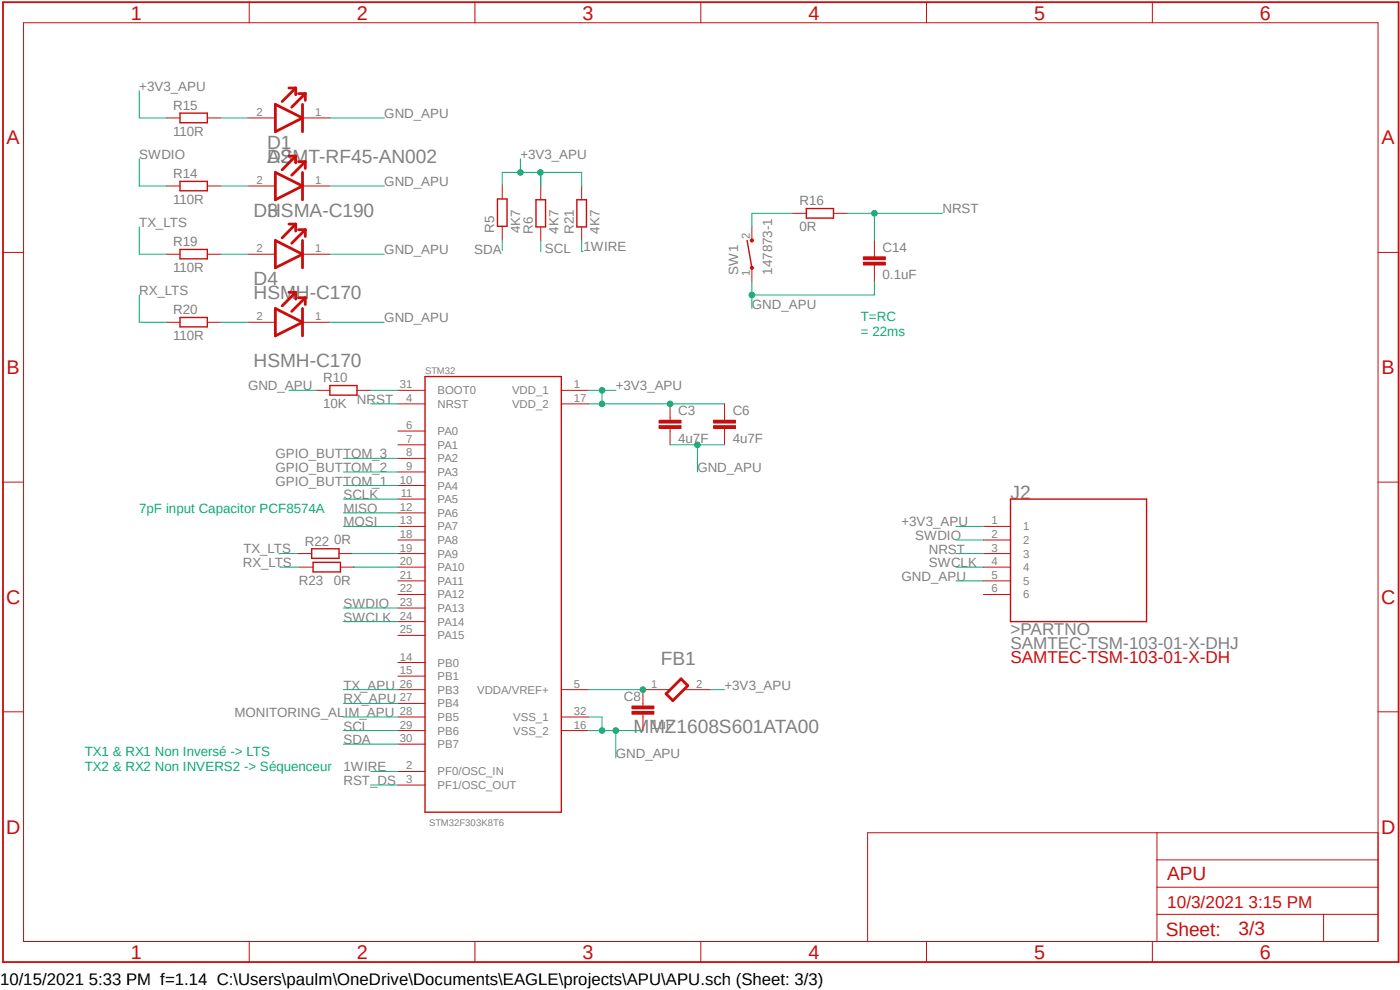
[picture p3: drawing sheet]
<svg xmlns="http://www.w3.org/2000/svg" width="297mm" height="210mm" viewBox="0 0 297 210" stroke-linecap="round" stroke-linejoin="round" font-family="sans-serif">
<path d="M0 .1l297.1 204.6M297.1 .1l-297.1 204.6" fill="none" stroke="#fff" stroke-width=".21"/>
<path d="M105.5 42.2h2.1v5.8h-2.1zM113.7 42.4h2v5.7h-2zM90.2 79.9h28.9v92.4h-28.9z" fill="none" stroke="#c90d0c" stroke-width=".3"/>
<g fill="none" stroke="#c90d0c" stroke-width=".21">
<path d="M106.6 39.3v2.9M114.7 39.5v2.9M106.6 48v2.9M114.7 48.1v2.9M84.4 85.7h5.8M84.4 82.8h5.8M84.4 91.4h5.8M84.4 94.4h5.8M84.4 97.2h5.8M119.1 85.7h5.7M119.1 82.8h5.7M142.2 88.6v.6"/>
<path d="M142.2 90.9v.5M84.4 100.1h5.8M84.4 103h5.8M84.4 105.9h5.8M84.4 108.8h5.8M84.4 111.7h5.8M84.4 114.6h5.8M84.4 117.4h5.8M84.4 120.3h5.8M84.4 123.2h5.8M84.4 126.1h5.8M84.4 129h5.8"/>
<path d="M84.4 131.9h5.8M84.4 134.8h5.8M84.4 155h5.8M84.4 140.5h5.8M84.4 143.4h5.8M84.4 146.3h5.8M84.4 149.2h5.8M84.4 152.1h5.8M84.4 157.9h5.8M119.1 155h5.7M119.1 146.3h5.7M119.1 152.1h5.7"/>
<path d="M84.4 163.7h5.8M84.4 166.5h5.8"/>
</g>
<path d="M139.8 90.3h4.7v.6h-4.7z" fill-rule="evenodd" fill="#c90d0c"/>
<path d="M139.8 90.3h4.7v.6h-4.7z" fill="none" stroke="#c90d0c" stroke-width=".21"/>
<path d="M139.8 89.2h4.7v.5h-4.7z" fill-rule="evenodd" fill="#c90d0c"/>
<path d="M139.8 89.2h4.7v.5h-4.7zM142.2 85.7v2.9M142.2 91.4v3M153.7 88.6v.6M153.7 90.9v.5" fill="none" stroke="#c90d0c" stroke-width=".21"/>
<path d="M151.4 90.3h4.6v.6h-4.6z" fill-rule="evenodd" fill="#c90d0c"/>
<path d="M151.4 90.3h4.6v.6h-4.6z" fill="none" stroke="#c90d0c" stroke-width=".21"/>
<path d="M151.4 89.2h4.6v.5h-4.6z" fill-rule="evenodd" fill="#c90d0c"/>
<path d="M151.4 89.2h4.6v.5h-4.6zM153.7 85.7v2.9M153.7 91.4v3M136.4 149.2v.6M136.4 151.5v.6" fill="none" stroke="#c90d0c" stroke-width=".21"/>
<path d="M134.1 150.9h4.6v.6h-4.6z" fill-rule="evenodd" fill="#c90d0c"/>
<path d="M134.1 150.9h4.6v.6h-4.6z" fill="none" stroke="#c90d0c" stroke-width=".21"/>
<path d="M134.1 149.8h4.6v.6h-4.6z" fill-rule="evenodd" fill="#c90d0c"/>
<path d="M67.1 82.8h2.9M75.7 82.8h2.9M134.1 149.8h4.6v.6h-4.6zM136.4 152.1v2.9M142.2 146.3h-5.8v2.9M150.8 146.3h-5.7" fill="none" stroke="#c90d0c" stroke-width=".21"/>
<path d="M141.3 147.2l3.2-3.2 1.4 1.5-3.2 3.1z" fill="none" stroke="#c90d0c" stroke-width=".59"/>
<path d="M158.5 51l1 5.8M70 81.8h5.7v2h-5.7z" fill="none" stroke="#c90d0c" stroke-width=".3"/>
<circle cx="159.5" cy="56.8" r=".33" fill="#c90d0c"/>
<circle cx="159.5" cy="56.8" r=".33" fill="none" stroke="#c90d0c" stroke-width=".21"/>
<circle cx="159.5" cy="51" r=".33" fill="#c90d0c"/>
<g fill="none" stroke="#c90d0c" stroke-width=".21">
<path d="M159.5 48.1v2.9M159.5 56.8v2.9M185.5 53.9v.6M185.5 56.2v.6"/>
<circle cx="159.5" cy="51" r=".33"/>
</g>
<path d="M183.2 55.6h4.6v.6h-4.6z" fill-rule="evenodd" fill="#c90d0c"/>
<path d="M183.2 55.6h4.6v.6h-4.6z" fill="none" stroke="#c90d0c" stroke-width=".21"/>
<path d="M183.2 54.5h4.6v.6h-4.6z" fill-rule="evenodd" fill="#c90d0c"/>
<g fill="none" stroke="#c90d0c" stroke-width=".21">
<path d="M5 4.8h287.4v194.9h-287.4zM52.9 .5v4.3M100.8 .5v4.3M148.7 .5v4.3M196.6 .5v4.3M244.5 .5v4.3M35.3 25h2.9M35.3 39.5h2.9M44 25h2.9M44 39.5h2.9M52.6 25l5.9 .1M52.6 39.5h5.9"/>
<path d="M70 25l-5.8 .1M70 39.5h-5.8M123.4 39.5v2.9M.6 53.6h4.4M35.3 53.9h2.9M44 53.9h2.9M52.6 53.9l5.9 .1M70 53.9l-5.8 .1M123.4 48.1v2.9M168.1 45.3h3M176.8 45.3h2.9M183.2 54.5h4.6v.6h-4.6z"/>
<path d="M185.5 51v2.9M185.5 56.8v2.9M292.4 53.6h4.3M35.3 68.4h2.9M44 68.4h2.9M52.6 68.4h5.9M70 68.4h-5.8M.6 102.3h4.4M63.2 117.4h2.9M71.9 117.4h2.9M208.6 111.7h5.8M208.6 114.6h5.8"/>
<path d="M208.6 117.4h5.8M292.4 102.3h4.3M63.5 120.3h2.9M72.2 120.3h2.9M208.6 120.3h5.8M208.6 123.2h5.8M208.6 126.1h5.8M.6 151h4.4M292.4 151h4.3M245.4 176.7v23M292.4 176.7h-108.3v23M52.9 199.7v4.4"/>
<path d="M100.8 199.7v4.4M148.7 199.7v4.4M196.6 199.7v4.4M244.5 199.7v4.4M245.4 194h47M245.4 188.2h47M245.4 182.4h47M280.8 194v5.7"/>
</g>
<path d="M38.2 24h5.8v2h-5.8zM38.2 38.5h5.8v2h-5.8zM38.2 52.9h5.8v2h-5.8zM122.4 42.4h2v5.7h-2zM171.1 44.2h5.7v2.1h-5.7zM38.2 67.4h5.8v1.9h-5.8zM66.1 116.4h5.8v2h-5.8zM66.4 119.3h5.8v2h-5.8zM214.4 105.9h28.8v26h-28.8z" fill="none" stroke="#c90d0c" stroke-width=".3"/>
<path d="M.6 .5h296.1v203.6h-296.1z" fill="none" stroke="#c90d0c" stroke-width=".38"/>
<g fill="none" stroke="#c90d0c" stroke-width=".59">
<path d="M61.3 18.7h1.4M62.7 18.7l-2.8 2.8M62.7 18.7v1.4M63.3 19.9h1.5M64.8 19.9l-2.9 2.8M64.8 19.9v1.4M58.4 22.1l5.8 2.9-5.8 2.9zM58.4 36.6l5.8 2.9-5.8 2.9zM61.3 33.1h1.4M62.7 33.1v1.4M62.7 33.1l-2.8 2.9M63.3 34.3h1.5"/>
<path d="M64.2 22.1v5.8M64.2 36.6v5.8M64.8 34.3v1.4M64.8 34.3l-2.9 2.9M58.4 51l5.8 2.9-5.8 2.9zM61.3 47.5h1.4M62.7 47.5v1.5M62.7 47.5l-2.8 3M63.3 48.7h1.5M64.2 51v5.8M64.8 48.7v1.5M64.8 48.7l-2.9 2.9"/>
<path d="M58.4 65.4l5.8 3-5.8 2.8zM61.3 62h1.4M62.7 62v1.5M62.7 62l-2.8 2.9M63.3 63.2h1.5M64.2 65.4v5.8M64.8 63.2v1.4M64.8 63.2l-2.9 2.8"/>
</g>
<g fill="none" stroke="#0dab76" stroke-width=".21">
<path d="M106.6 39.3v-2.7h8.1v2.9M110.4 33.7v2.9M106.6 50.9v2.1M114.7 51v2.3M123.4 51v2.3h.3M72.9 108.8h11.5M72.9 111.7h11.5M72.9 105.9h11.5M72.9 157.9h11.5M72.9 155h11.5M72.9 152.1h11.5M78.6 166.5h5.8"/>
<path d="M78.6 163.7h5.8"/>
</g>
<circle cx="110.4" cy="36.6" r=".6" fill="#0dab76"/>
<g fill="none" stroke="#0dab76" stroke-width=".21">
<path d="M123.4 36.6h-8.7v2.9"/>
<circle cx="110.4" cy="36.6" r=".6"/>
</g>
<circle cx="114.6" cy="36.6" r=".6" fill="#0dab76"/>
<g fill="none" stroke="#0dab76" stroke-width=".21">
<path d="M123.4 36.6v2.9M124.8 82.8h5.8M127.7 82.8v2.9h-2.9"/>
<circle cx="114.6" cy="36.6" r=".6"/>
</g>
<circle cx="127.7" cy="82.8" r=".6" fill="#0dab76"/>
<g fill="none" stroke="#0dab76" stroke-width=".21">
<path d="M127.7 85.7h14.5"/>
<circle cx="127.7" cy="82.8" r=".6"/>
</g>
<circle cx="127.7" cy="85.7" r=".6" fill="#0dab76"/>
<g fill="none" stroke="#0dab76" stroke-width=".21">
<path d="M142.2 85.7h11.5"/>
<circle cx="127.7" cy="85.7" r=".6"/>
</g>
<circle cx="142.2" cy="85.7" r=".6" fill="#0dab76"/>
<g fill="none" stroke="#0dab76" stroke-width=".21">
<path d="M29.5 19.3v5.7h5.8M29.5 48.1v5.8h5.8M29.5 62.6v5.8h5.8M63.2 117.4l-4 .1M202.8 111.7h5.8M59.4 120.2l4.1 .1M72.9 146.3h11.5M72.9 149.2h11.5M124.8 152.1h2.9v2.9M124.8 155h11.6M150.8 146.3h2.9"/>
<circle cx="142.2" cy="85.7" r=".6"/>
</g>
<circle cx="127.7" cy="155" r=".6" fill="#0dab76"/>
<g fill="none" stroke="#0dab76" stroke-width=".21">
<path d="M130.6 155v5.8"/>
<circle cx="127.7" cy="155" r=".6"/>
</g>
<circle cx="130.6" cy="155" r=".6" fill="#0dab76"/>
<g fill="none" stroke="#0dab76" stroke-width=".21">
<path d="M142.2 94.4h11.5M148 94.4v5.7"/>
<circle cx="130.6" cy="155" r=".6"/>
</g>
<circle cx="148" cy="94.4" r=".6" fill="#0dab76"/>
<g fill="none" stroke="#0dab76" stroke-width=".21">
<path d="M70 39.5h11.5M70 25h11.5M159.5 59.7v5.7M185.5 59.7v2.9h-26"/>
<circle cx="148" cy="94.4" r=".6"/>
</g>
<circle cx="159.5" cy="62.6" r=".6" fill="#0dab76"/>
<g fill="none" stroke="#0dab76" stroke-width=".21">
<path d="M29.5 33.7v5.8h5.8M70 53.9h11.5M179.7 45.3h20.2M185.5 45.3v5.7M70 68.4h11.5M61.3 82.8h5.8M78.6 85.7h5.8M202.8 114.6h5.8M202.8 117.4h5.8M72.9 129h11.5M202.8 123.2h5.8"/>
<circle cx="159.5" cy="62.6" r=".6"/>
</g>
<circle cx="185.5" cy="45.3" r=".6" fill="#0dab76"/>
<g fill="none" stroke="#0dab76" stroke-width=".21">
<path d="M72.9 131.9h11.5M202.8 120.3h5.8M124.8 146.3h11.6"/>
<circle cx="185.5" cy="45.3" r=".6"/>
</g>
<circle cx="136.4" cy="146.3" r=".6" fill="#0dab76"/>
<g fill="none" stroke="#0dab76" stroke-width=".21">
<path d="M46.9 25h5.7M46.9 39.5h5.7M46.9 53.9h5.7M168.1 45.3h-8.6v2.8M46.9 68.4h5.7M72.9 97.2h11.5M78.6 82.8h5.8M72.9 100.1h11.5M72.9 103h11.5M74.8 117.4h9.6M75 120.3h9.4"/>
<circle cx="136.4" cy="146.3" r=".6"/>
</g>
<g font-size="4.2" fill="#c90d0c">
<text x="27.8" y="4.1">1</text>
<text x="75.7" y="4.1">2</text>
<text x="123.6" y="4.1">3</text>
<text x="171.5" y="4.1">4</text>
<text x="219.4" y="4.1">5</text>
<text x="267.3" y="4.1">6</text>
<text x="1.4" y="30.6">A</text>
<text x="293.1" y="30.6">A</text>
<text x="1.4" y="79.4">B</text>
<text x="293.1" y="79.4">B</text>
<text x="1.3" y="128.1">C</text>
<text x="293" y="128.1">C</text>
<text x="1.3" y="176.9">D</text>
<text x="293" y="176.9">D</text>
<text x="27.8" y="203.4">1</text>
<text x="75.7" y="203.4">2</text>
<text x="123.6" y="203.4">3</text>
<text x="171.5" y="203.4">4</text>
<text x="219.4" y="203.4">5</text>
<text x="267.3" y="203.4">6</text>
</g>
<g font-size="4.1" fill="#808080">
<text x="56.7" y="34.5">ASMT-RF45-AN002</text>
<text x="56.7" y="31.7">D1</text>
<text x="56.7" y="34.5">D2</text>
<text x="53.8" y="46.1">D3</text>
<text x="56.7" y="46.1">HSMA-C190</text>
<text x="53.8" y="63.4">HSMH-C170</text>
<text x="53.8" y="60.5">D4</text>
<text x="53.8" y="77.9">HSMH-C170</text>
<text x="214.4" y="105.9">J2</text>
<text x="140.2" y="141.1">FB1</text>
<text x="134.4" y="155.6">MMZ1608S601ATA00</text>
</g>
<g font-size="4.1" fill="#c90d0c">
<text x="247.6" y="186.8">APU</text>
<text x="247.3" y="198.5">Sheet:</text>
<text x="262.8" y="198.3">3/3</text>
</g>
<g font-size="3.6" fill="#808080">
<text x="214.4" y="134.8">&gt;PARTNO</text>
<text x="214.4" y="137.7">SAMTEC-TSM-103-01-X-DHJ</text>
</g>
<g font-size="3.6" fill="#c90d0c">
<text x="214.4" y="140.5">SAMTEC-TSM-103-01-X-DH</text>
<text x="247.6" y="192.5">10/3/2021 3:15 PM</text>
</g>
<text font-size="3.6" x="0" y="208.9">10/15/2021 5:33 PM f=1.14 C:\Users\paulm\OneDrive\Documents\EAGLE\projects\APU\APU.sch (Sheet: 3/3)</text>
<g font-size="2.8" fill="#808080">
<text x="29.5" y="19.3">+3V3_APU</text>
<text x="36.7" y="23.3">R15</text>
<text x="36.7" y="28.8">110R</text>
<text x="81.5" y="25">GND_APU</text>
<text x="29.5" y="33.7">SWDIO</text>
<text x="110.4" y="33.7">+3V3_APU</text>
<text x="36.7" y="37.8">R14</text>
<text x="81.5" y="39.5">GND_APU</text>
<text x="36.7" y="43.2">110R</text>
<text x="169.6" y="43.6">R16</text>
<text x="199.9" y="45.3">NRST</text>
<text x="29.5" y="48.1">TX_LTS</text>
<text x="36.7" y="52.2">R19</text>
<text x="81.5" y="53.9">GND_APU</text>
<text x="100.6" y="53.9">SDA</text>
<text x="104.9" y="49.4" transform="rotate(-90 104.9 49.4)">R5</text>
<text x="110.3" y="49.4" transform="rotate(-90 110.3 49.4)">4K7</text>
<text x="113" y="49.6" transform="rotate(-90 113 49.6)">R6</text>
<text x="115.6" y="53.6">SCL</text>
<text x="118.5" y="49.6" transform="rotate(-90 118.5 49.6)">4K7</text>
<text x="121.7" y="49.6" transform="rotate(-90 121.7 49.6)">R21</text>
<text x="123.8" y="53.3">1WIRE</text>
<text x="127.2" y="49.6" transform="rotate(-90 127.2 49.6)">4K7</text>
<text x="169.6" y="49">0R</text>
<text x="187.2" y="53.5">C14</text>
<text x="36.7" y="57.7">110R</text>
<text x="156.6" y="58.3" transform="rotate(-90 156.6 58.3)">SW1</text>
<text x="163.8" y="58.3" transform="rotate(-90 163.8 58.3)">147873-1</text>
<text x="187.2" y="59.3">0.1uF</text>
<text x="29.5" y="62.6">RX_LTS</text>
<text x="159.5" y="65.4">GND_APU</text>
<text x="36.7" y="66.6">R20</text>
<text x="81.5" y="68.4">GND_APU</text>
<text x="36.7" y="72.1">110R</text>
<text x="52.6" y="82.8">GND_APU</text>
<text x="68.5" y="81.1">R10</text>
<text x="130.6" y="82.8">+3V3_APU</text>
<text x="68.5" y="86.5">10K</text>
<text x="75.7" y="85.7">NRST</text>
<text x="143.9" y="88.1">C3</text>
<text x="155.4" y="88.1">C6</text>
<text x="143.9" y="93.9">4u7F</text>
<text x="155.4" y="93.9">4u7F</text>
<text x="58.4" y="100.1">GPIO_BUTTOM_2</text>
<text x="58.4" y="97.2">GPIO_BUTTOM_3</text>
<text x="148" y="100.1">GND_APU</text>
<text x="58.4" y="103">GPIO_BUTTOM_1</text>
<text x="72.9" y="105.9">SCLK</text>
<text x="72.9" y="108.8">MISO</text>
<text x="72.9" y="111.7">MOSI</text>
<text x="191.3" y="111.7">+3V3_APU</text>
<text x="51.6" y="117.4">TX_LTS</text>
<text x="64.7" y="115.7">R22</text>
<text x="70.9" y="115.4">0R</text>
<text x="194.2" y="114.6">SWDIO</text>
<text x="197.1" y="117.4">NRST</text>
<text x="51.5" y="120.4">RX_LTS</text>
<text x="63.4" y="124.2">R23</text>
<text x="70.8" y="124.2">0R</text>
<text x="191.3" y="123.2">GND_APU</text>
<text x="197.1" y="120.4">SWCLK</text>
<text x="72.9" y="129">SWDIO</text>
<text x="72.9" y="131.9">SWCLK</text>
<text x="72.9" y="149.2">RX_APU</text>
<text x="72.9" y="146.3">TX_APU</text>
<text x="132.3" y="148.8">C8</text>
<text x="153.7" y="146.3">+3V3_APU</text>
<text x="49.7" y="152.1">MONITORING_ALIM_APU</text>
<text x="72.9" y="155">SCL</text>
<text x="138.1" y="154.6">1uF</text>
<text x="72.9" y="157.9">SDA</text>
<text x="130.6" y="160.8">GND_APU</text>
<text x="72.9" y="166.5">RST_DS</text>
<text x="72.9" y="163.7">1WIRE</text>
</g>
<g font-size="2.8" fill="#0dab76">
<text x="182.6" y="68.2">T=RC</text>
<text x="182.6" y="71.2">= 22ms</text>
<text x="29.5" y="108.8">7pF input Capacitor PCF8574A</text>
<text x="18" y="160.4">TX1 &amp; RX1 Non Inversé -&gt; LTS</text>
<text x="18" y="163.5">TX2 &amp; RX2 Non INVERS2 -&gt; Séquenceur</text>
</g>
<g font-size="2.4" fill="#808080">
<text x="54.4" y="24.6">2</text>
<text x="66.8" y="24.6">1</text>
<text x="54.4" y="39.1">2</text>
<text x="66.8" y="39.1">1</text>
<text x="54.4" y="53.5">2</text>
<text x="66.8" y="53.5">1</text>
<text x="159.1" y="50.6" transform="rotate(-90 159.1 50.6)">2</text>
<text x="159.1" y="58.5" transform="rotate(-90 159.1 58.5)">1</text>
<text x="54.4" y="67.9">2</text>
<text x="66.8" y="67.9">1</text>
<text x="84.8" y="82.4">31</text>
<text x="92.8" y="83.7">BOOT0</text>
<text x="108.6" y="83.7">VDD_1</text>
<text x="121.7" y="82.4">1</text>
<text x="86.2" y="85.3">4</text>
<text x="92.8" y="86.5">NRST</text>
<text x="108.6" y="86.5">VDD_2</text>
<text x="121.7" y="85.3">17</text>
<text x="86.2" y="91.1">6</text>
<text x="86.2" y="93.9">7</text>
<text x="92.8" y="92.3">PA0</text>
<text x="92.8" y="95.2">PA1</text>
<text x="86.2" y="96.8">8</text>
<text x="86.2" y="99.7">9</text>
<text x="92.8" y="98.1">PA2</text>
<text x="92.8" y="101">PA3</text>
<text x="84.8" y="102.6">10</text>
<text x="85" y="105.5">11</text>
<text x="92.8" y="103.9">PA4</text>
<text x="92.8" y="106.8">PA5</text>
<text x="84.8" y="108.4">12</text>
<text x="84.8" y="111.3">13</text>
<text x="92.8" y="109.6">PA6</text>
<text x="92.8" y="112.5">PA7</text>
<text x="210.4" y="111.3">1</text>
<text x="217" y="112.5">1</text>
<text x="84.8" y="114.2">18</text>
<text x="84.8" y="117.1">19</text>
<text x="84.8" y="119.9">20</text>
<text x="92.8" y="115.4">PA8</text>
<text x="92.8" y="118.3">PA9</text>
<text x="210.4" y="114.2">2</text>
<text x="210.4" y="117.1">3</text>
<text x="210.4" y="119.9">4</text>
<text x="217" y="115.4">2</text>
<text x="217" y="118.3">3</text>
<text x="84.8" y="122.8">21</text>
<text x="84.8" y="125.7">22</text>
<text x="92.8" y="121.2">PA10</text>
<text x="92.8" y="124.1">PA11</text>
<text x="210.4" y="122.8">5</text>
<text x="210.4" y="125.7">6</text>
<text x="217" y="121.2">4</text>
<text x="217" y="124.1">5</text>
<text x="84.8" y="128.6">23</text>
<text x="84.8" y="131.5">24</text>
<text x="92.8" y="127">PA12</text>
<text x="92.8" y="129.9">PA13</text>
<text x="217" y="127">6</text>
<text x="84.8" y="134.4">25</text>
<text x="92.8" y="132.8">PA14</text>
<text x="92.8" y="135.6">PA15</text>
<text x="84.8" y="140.1">14</text>
<text x="84.8" y="143">15</text>
<text x="92.8" y="141.4">PB0</text>
<text x="84.8" y="145.9">26</text>
<text x="84.8" y="148.8">27</text>
<text x="92.8" y="144.3">PB1</text>
<text x="92.8" y="147.2">PB3</text>
<text x="101.2" y="147.2">VDDA/VREF+</text>
<text x="121.7" y="145.9">5</text>
<text x="138.2" y="145.9">1</text>
<text x="147.7" y="145.9">2</text>
<text x="84.8" y="151.7">28</text>
<text x="84.8" y="154.6">29</text>
<text x="92.8" y="150.1">PB4</text>
<text x="92.8" y="152.9">PB5</text>
<text x="92.8" y="155.9">PB6</text>
<text x="108.9" y="155.9">VSS_2</text>
<text x="108.9" y="152.9">VSS_1</text>
<text x="121.7" y="154.6">16</text>
<text x="121.7" y="151.7">32</text>
<text x="84.8" y="157.5">30</text>
<text x="92.8" y="158.7">PB7</text>
<text x="86.2" y="163.2">2</text>
<text x="86.2" y="166.1">3</text>
<text x="92.8" y="164.5">PF0/OSC_IN</text>
<text x="92.8" y="167.4">PF1/OSC_OUT</text>
</g>
<g font-size="2" fill="#808080">
<text x="90.2" y="79.3">STM32</text>
<text x="91" y="175.3">STM32F303K8T6</text>
</g>
</svg>
